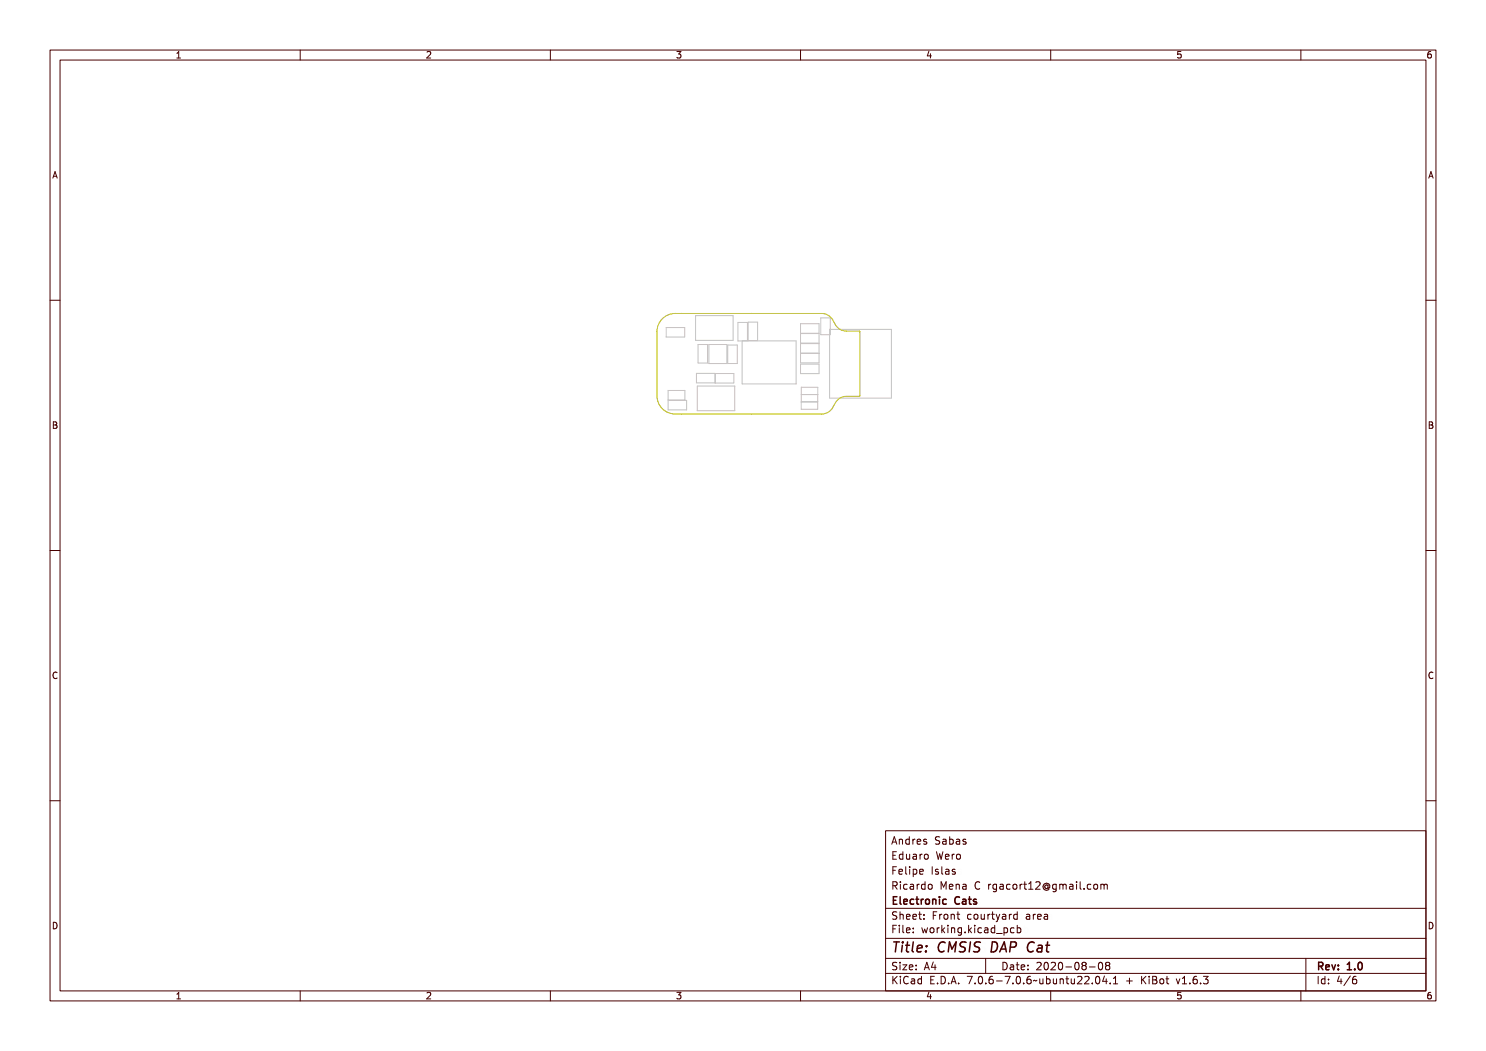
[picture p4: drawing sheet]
<svg xmlns="http://www.w3.org/2000/svg" width="297mm" height="210mm" viewBox="0 0 297 210" stroke-linecap="round" stroke-linejoin="round" font-family="sans-serif">
<g fill="none" stroke="#c2c2c2" stroke-width=".2">
<path d="M133.2 65.4h3.7v2h-3.7zM133.5 78h3.4v1.9h-3.4zM139 63.1h7.5v4.9h-7.5zM139.2 74.6h3.7v1.9h-3.7zM139.4 77.1h7.5v5h-7.5zM139.5 68.8h1.9v3.7h-1.9zM141.7 68.8h3.6v3.8h-3.6zM143 74.6h3.7v1.9h-3.7zM145.5 68.9h1.9v3.7h-1.9zM148.3 68.1v8.6h10.8v-8.6h-11.6v-3.7h1.9v3.7M149.5 64.4h1.9v3.7h-1.9zM160 64.7h3.7v1.9h-3.7z"/>
<path d="M160 66.7h3.7v1.9h-3.7zM160 68.7h3.7v1.9h-3.7zM160 70.6h3.7v1.9h-3.7zM160 72.8h3.7v1.9h-3.7zM160.1 78.8h3.4M160.2 77.4h3.3l-.1 4.4h-3.3zM164 63.5h2v3.4h-2zM165.8 65.8h12.4v13.8h-12.4zM133.5 80h3.7v1.9h-3.7zM163.4 80.3h-3.3"/>
</g>
<path d="M132.4 63.7a3.6 3.6 0 0 1 2.5-1.1h29.3a2.98 2.98 0 0 1 2.8 2.3 2.51 2.51 0 0 0 2.2 1.3l2.7 .1v12.8l-2.7 .1a2.98 2.98 0 0 0-2.8 2.3 2.51 2.51 0 0 1-2.2 1.2h-29.3a3.6 3.6 0 0 1-3.6-3.6v-12.8a3.6 3.6 0 0 1 1.1-2.6z" fill="none" stroke="#c2c200" stroke-width=".2"/>
<g fill="none" stroke="#480000" stroke-width=".2">
<path d="M10 10h277v190h-277zM12 12h273v186h-273zM60 10v2M110 10v2M160 10v2M210 10v2M260 10v2M10 60h2M285 60h2M10 110h2M285 110h2M10 160h2"/>
<path d="M285 160h2M177 166h108v32h-108zM178.1 176.3a.73 .73 0 0 1 .9 .2v.3l-.3 .3 .5 .6h-.2l-.3-.4-.2-.2h-.2v.6h-.2zM178.2 170.3h.9v.2h-.7v.4h.6v.2h-.6v.5h.7v.1h-.9zM178.2 173.3h.9v.2h-.7v.4h.6v.2h-.6v.6h-.2zM178.3 176.5h.2a.26 .26 0 0 1 .3 .2 .26 .26 0 0 1-.2 .3h-.3zM178.5 167.3h.2l.5 1.4h-.2l-.1-.3h-.6l-.1 .3h-.2zM178.6 167.5l.2 .7h-.4zM179.4 167.7h.2v.1a.35 .35 0 0 1 .4-.1 .35 .35 0 0 1 .2 .4v.6h-.2v-.8h-.4v.8h-.2zM179.4 170.8l.3-.2 .3 .2v-.6h.2v1.5h-.2v-.1a.42 .42 0 0 1-.5 .1 .42 .42 0 0 1-.2-.5zM179.5 176.7h.4v.9h.4v.1h-.9v-.1h.3v-.8h-.2zM179.5 173.8l.1-.1a.49 .49 0 0 1 .5 0 .49 .49 0 0 1 .2 .5h-.8a.42 .42 0 0 0 .3 .4 .42 .42 0 0 0 .4-.1 .47 .47 0 0 1-.4 .3 .47 .47 0 0 1-.4-.3z"/>
<path d="M179.6 170.9l.1-.1a.4 .4 0 0 1 .3 .4 .4 .4 0 0 1-.3 .4l-.2-.2zM179.6 173.9l.3-.1 .2 .3h-.6zM179.7 176.2h.2v.3h-.2zM180.6 173.2h.4v1.3l.4 .1v.1l-.5-.1v-1.2h-.3zM180.6 170.7h.2v.8l.2 .1 .2-.2v-.7h.2v1h-.2v-.1a.35 .35 0 0 1-.4 .2 .35 .35 0 0 1-.2-.5zM180.6 167.8l.4-.2 .2 .2v-.6h.2v1.5h-.2v-.1a.42 .42 0 0 1-.5 .1 .42 .42 0 0 1-.2-.5zM180.7 176.8a.39 .39 0 0 1 .4-.2 .39 .39 0 0 1 .3 .3 .4 .4 0 0 0-.5 0 .4 .4 0 0 0 0 .6 .4 .4 0 0 0 .5 0 .45 .45 0 0 1-.5 .3 .45 .45 0 0 1-.3-.6zM180.8 167.9l.1-.1a.4 .4 0 0 1 .3 .4 .4 .4 0 0 1-.3 .4l-.2-.2zM181.8 170.7l.3-.1a.43 .43 0 0 1 .5 .5v.6h-.1v-.1a.38 .38 0 0 1-.5 .2 .38 .38 0 0 1-.2-.5 .38 .38 0 0 1 .4-.2h.3a.35 .35 0 0 0-.3-.4 .35 .35 0 0 0-.4 .2zM181.8 176.7l.3-.1a.43 .43 0 0 1 .5 .5v.6h-.1v-.1a.38 .38 0 0 1-.5 .2 .38 .38 0 0 1-.2-.5 .38 .38 0 0 1 .4-.2h.3a.35 .35 0 0 0-.3-.4 .35 .35 0 0 0-.4 .2zM181.9 173.7h.4v.9h.4v.1h-.9v-.1h.3v-.8h-.2zM182 167.7h.1v.2l.1-.1a.29 .29 0 0 1 .3-.2 .29 .29 0 0 1 .2 .3 .37 .37 0 0 0-.4-.1 .37 .37 0 0 0-.2 .4v.5h-.1z"/>
<path d="M182 171.3l.5-.1a.31 .31 0 0 1-.2 .4 .31 .31 0 0 1-.4-.1zM182 177.3l.5-.1a.31 .31 0 0 1-.2 .4 .31 .31 0 0 1-.4-.1zM182.1 173.2h.2v.3h-.2zM183 173.7h.2v.1a.53 .53 0 0 1 .8 .3 .53 .53 0 0 1-.6 .7l-.2-.2v.6h-.2zM183.1 167.8l.1-.1a.49 .49 0 0 1 .6 0 .49 .49 0 0 1 .1 .5h-.8a.42 .42 0 0 0 .3 .4 .42 .42 0 0 0 .5-.1 .47 .47 0 0 1-.5 .3 .47 .47 0 0 1-.4-.3zM183.2 170.7h.1v.2l.1-.1a.29 .29 0 0 1 .3-.2 .29 .29 0 0 1 .2 .3 .37 .37 0 0 0-.4-.1 .37 .37 0 0 0-.2 .4v.5h-.1zM183.2 176.7h.1v.2l.1-.1a.29 .29 0 0 1 .3-.2 .29 .29 0 0 1 .2 .3 .37 .37 0 0 0-.4-.1 .37 .37 0 0 0-.2 .4v.5h-.1zM183.2 167.9l.4-.1 .1 .3h-.6zM183.2 173.9l.1-.1a.4 .4 0 0 1 .4 .4 .4 .4 0 0 1-.4 .4l-.1-.2zM184.2 176.8l.4-.2 .3 .2v-.6h.1v1.5h-.1v-.1a.42 .42 0 0 1-.6 .1 .42 .42 0 0 1-.2-.5zM184.3 173.8l.1-.1a.49 .49 0 0 1 .6 0 .49 .49 0 0 1 .1 .5h-.8a.42 .42 0 0 0 .3 .4 .42 .42 0 0 0 .5-.1 .47 .47 0 0 1-.5 .3 .47 .47 0 0 1-.4-.3zM184.3 167.7l.5-.1 .2 .1-.1 .1a.25 .25 0 0 0-.3 0 .25 .25 0 0 0-.1 .2 .38 .38 0 0 1 .5 .3 .38 .38 0 0 1-.4 .5l-.4-.1v-.2a.31 .31 0 0 0 .4 .1 .31 .31 0 0 0 .2-.3 .42 .42 0 0 1-.4-.1 .42 .42 0 0 1-.1-.5z"/>
<path d="M184.4 176.9l.1-.1a.4 .4 0 0 1 .4 .4 .4 .4 0 0 1-.4 .4l-.2-.2zM184.4 170.9l.1-.1a.39 .39 0 0 1 .4 .4 .39 .39 0 0 1-.4 .4l-.1-.2zM184.4 173.9l.4-.1 .1 .3h-.6zM185.6 176.9l.1-.1a.39 .39 0 0 1 .4 .4 .39 .39 0 0 1-.4 .4l-.1-.2zM186.4 170.3h.2l.2 1.2 .1-.8h.2l.2 .8 .1-1.2h.2l-.2 1.4h-.2l-.2-.8-.2 .8h-.2zM186.6 173.3h.8v.2h-.3v1.1h.3v.1h-.8v-.1h.3v-1.1h-.3zM186.7 167.4l.5-.1h.2v.2a.31 .31 0 0 0-.4-.1 .31 .31 0 0 0-.1 .5 .5 .5 0 0 1 .6 .6 .5 .5 0 0 1-.8 .2l-.1-.2a.34 .34 0 0 0 .5 .1 .34 .34 0 0 0 .1-.5 .47 .47 0 0 1-.6-.2 .47 .47 0 0 1 .1-.5zM187.7 176.3h.3l.2 .7 .3-.7h.2v1.4h-.1v-1.2l-.3 .7h-.1l-.3-.7v1.2h-.2zM187.8 167.7l.3-.1a.43 .43 0 0 1 .6 .5v.6h-.2v-.1a.38 .38 0 0 1-.5 .2 .38 .38 0 0 1-.2-.5 .38 .38 0 0 1 .4-.2h.3a.35 .35 0 0 0-.3-.4 .35 .35 0 0 0-.4 .2zM187.9 170.8l.1-.1a.49 .49 0 0 1 .6 0 .49 .49 0 0 1 .1 .5h-.8a.42 .42 0 0 0 .3 .4 .42 .42 0 0 0 .5-.1 .47 .47 0 0 1-.5 .3 .47 .47 0 0 1-.4-.3zM187.9 173.7l.5-.1 .2 .1-.1 .1a.25 .25 0 0 0-.3 0 .25 .25 0 0 0-.1 .2 .38 .38 0 0 1 .5 .3 .38 .38 0 0 1-.4 .5l-.4-.1v-.2a.31 .31 0 0 0 .4 .1 .31 .31 0 0 0 .2-.3 .42 .42 0 0 1-.4-.1 .42 .42 0 0 1-.1-.5zM188 168.3l.5-.1a.31 .31 0 0 1-.2 .4 .31 .31 0 0 1-.4-.1z"/>
<path d="M188 170.9l.4-.1 .1 .3h-.6zM189 173.2h.5v1.3l.3 .1v.1l-.4-.1-.1-1.2h-.3zM189 167.2h.2v.6a.53 .53 0 0 1 .8 .3 .53 .53 0 0 1-.6 .7l-.2-.2v.1h-.2zM189.1 176.8l.2-.1a.49 .49 0 0 1 .5 0 .49 .49 0 0 1 .1 .5h-.8a.42 .42 0 0 0 .3 .4 .42 .42 0 0 0 .5-.1 .47 .47 0 0 1-.5 .3 .47 .47 0 0 1-.4-.3zM189.2 170.7h.2v.2v-.1a.29 .29 0 0 1 .3-.2 .29 .29 0 0 1 .3 .3 .37 .37 0 0 0-.4-.1 .37 .37 0 0 0-.2 .4v.5h-.2zM189.2 176.9l.4-.1 .1 .3h-.6zM189.3 167.9v-.1a.4 .4 0 0 1 .4 .4 .4 .4 0 0 1-.4 .4l-.1-.2zM190.2 176.7h.2v.1a.35 .35 0 0 1 .4-.1 .35 .35 0 0 1 .3 .4v.6h-.2l-.1-.8h-.3l-.1 .8h-.2zM190.2 167.7l.3-.1a.43 .43 0 0 1 .6 .5v.6h-.2v-.1a.38 .38 0 0 1-.5 .2 .38 .38 0 0 1-.2-.5 .38 .38 0 0 1 .4-.2h.3a.35 .35 0 0 0-.3-.4 .35 .35 0 0 0-.4 .2zM190.2 173.7l.3-.1a.43 .43 0 0 1 .6 .5v.6h-.2v-.1a.38 .38 0 0 1-.5 .2 .38 .38 0 0 1-.2-.5 .38 .38 0 0 1 .4-.2h.3a.35 .35 0 0 0-.3-.4 .35 .35 0 0 0-.4 .2zM190.4 168.3l.5-.1a.31 .31 0 0 1-.1 .4 .31 .31 0 0 1-.4-.1zM190.4 174.3l.5-.1a.31 .31 0 0 1-.1 .4 .31 .31 0 0 1-.4-.1z"/>
<path d="M190.4 170.9l.1-.1a.39 .39 0 0 1 .4 .4 .39 .39 0 0 1-.4 .4l-.1-.2zM191.4 176.7l.3-.1a.43 .43 0 0 1 .6 .5v.6h-.2v-.1a.38 .38 0 0 1-.5 .2 .38 .38 0 0 1-.2-.5 .38 .38 0 0 1 .4-.2h.3a.35 .35 0 0 0-.3-.4 .35 .35 0 0 0-.4 .2zM191.5 167.7l.5-.1 .2 .1-.1 .1a.25 .25 0 0 0-.3 0 .25 .25 0 0 0-.1 .2 .38 .38 0 0 1 .5 .3 .38 .38 0 0 1-.4 .5l-.4-.1v-.2a.31 .31 0 0 0 .4 .1 .31 .31 0 0 0 .2-.3 .42 .42 0 0 1-.4-.1 .42 .42 0 0 1-.1-.5zM191.5 173.7l.5-.1 .2 .1-.1 .1a.25 .25 0 0 0-.3 0 .25 .25 0 0 0-.1 .2 .38 .38 0 0 1 .5 .3 .38 .38 0 0 1-.4 .5l-.4-.1v-.2a.31 .31 0 0 0 .4 .1 .31 .31 0 0 0 .2-.3 .42 .42 0 0 1-.4-.1 .42 .42 0 0 1-.1-.5zM191.6 177.3l.5-.1a.31 .31 0 0 1-.1 .4 .31 .31 0 0 1-.4-.1zM191.7 170.7l.3 .3v.4l-.3 .3M192.9 168.2l.2 .2-.2 .3M192.9 167.7l.1 .1M193.9 176.5a.4 .4 0 0 1 .4-.3 .4 .4 0 0 1 .4 .3 .56 .56 0 0 0-.8 .4 .56 .56 0 0 0 .6 .7l.2-.1a.43 .43 0 0 1-.5 .3 .43 .43 0 0 1-.4-.4v-.6zM196.4 176.7h.2v.2v-.1a.29 .29 0 0 1 .3-.2 .29 .29 0 0 1 .3 .3 .37 .37 0 0 0-.4-.1 .37 .37 0 0 0-.2 .4v.5h-.2zM197.5 176.8l.3-.2 .3 .2v-.1h.2v1a.53 .53 0 0 1-.8 .4v-.2a.36 .36 0 0 0 .4 .1 .36 .36 0 0 0 .2-.4l-.1 .1a.53 .53 0 0 1-.7-.3 .53 .53 0 0 1 .2-.6zM197.6 176.9l.1-.1a.39 .39 0 0 1 .4 .4 .39 .39 0 0 1-.4 .4l-.1-.2z"/>
<path d="M198.7 176.7l.2-.1a.43 .43 0 0 1 .6 .5v.6h-.2v-.1a.38 .38 0 0 1-.5 .2 .38 .38 0 0 1-.2-.5 .38 .38 0 0 1 .5-.2h.2a.35 .35 0 0 0-.3-.4 .35 .35 0 0 0-.3 .2zM198.8 177.3l.5-.1a.31 .31 0 0 1-.1 .4 .31 .31 0 0 1-.4-.1zM200 176.8a.39 .39 0 0 1 .4-.2 .39 .39 0 0 1 .3 .3 .4 .4 0 0 0-.6 0 .4 .4 0 0 0 0 .6 .4 .4 0 0 0 .6 0 .45 .45 0 0 1-.6 .3 .45 .45 0 0 1-.3-.6zM201.3 176.9v-.1a.39 .39 0 0 1 .4 .4 .39 .39 0 0 1-.4 .4l-.1-.2zM202.4 176.7h.2v.2l.1-.1a.29 .29 0 0 1 .3-.2 .29 .29 0 0 1 .2 .3 .37 .37 0 0 0-.4-.1 .37 .37 0 0 0-.2 .4v.5h-.2zM203.7 176.3h.2v.4h.4v.1h-.4v.7l.4 .1v.1h-.4l-.2-.1v-.8h-.3v-.1h.3zM204.7 176.4l.5-.1v1.3h.3v.1h-.8v-.1h.3v-1.1h-.3zM205.8 176.4a.53 .53 0 0 1 .8 .1 .53 .53 0 0 1-.2 .7l-.4 .4h.7v.1h-.9l.3-.5a.4 .4 0 0 0 .4-.4 .4 .4 0 0 0-.4-.4l-.3 .2zM207.1 176.6l.5-.2 .3 .1 .1 1.1-.1-.1a.37 .37 0 0 1-.5 0 .37 .37 0 0 1 0-.5 .37 .37 0 0 1 .5-.1 .42 .42 0 0 0-.5-.4 .42 .42 0 0 0-.3 .5 .63 .63 0 0 0 .1 .7 .63 .63 0 0 0 .7 .2v.1a.83 .83 0 0 1-1-.4 .83 .83 0 0 1 .2-1zM208.3 176.8l.3-.2 .3 .2v-.1h.2v1a.53 .53 0 0 1-.8 .4v-.2a.36 .36 0 0 0 .5 .1 .36 .36 0 0 0 .1-.4l-.1 .1a.53 .53 0 0 1-.6-.3 .53 .53 0 0 1 .1-.6zM208.5 176.9v-.1a.39 .39 0 0 1 .4 .4 .39 .39 0 0 1-.4 .4l-.1-.2zM209.4 176.7l.5 .1 .4-.1 .1 1h-.2l-.1-.9-.1 .1v.8h-.2l-.1-.9-.1 .9h-.2z"/>
<path d="M210.7 176.7l.3-.1a.43 .43 0 0 1 .5 .5v.6h-.2v-.1a.38 .38 0 0 1-.4 .2 .38 .38 0 0 1-.3-.5 .38 .38 0 0 1 .5-.2h.2a.35 .35 0 0 0-.2-.4 .35 .35 0 0 0-.4 .2zM210.9 177.3l.4-.1a.31 .31 0 0 1-.1 .4 .31 .31 0 0 1-.4-.1zM211.9 176.7h.5v.9h.4v.1h-.9v-.1h.3v-.8h-.3zM212.2 176.2h.2v.3h-.2zM213 176.2h.5v1.3l.4 .1v.1l-.5-.1-.1-1.2h-.3zM214.6 177.5h.2v.2h-.2zM215.6 176.8a.39 .39 0 0 1 .4-.2 .39 .39 0 0 1 .3 .3 .4 .4 0 0 0-.5 0 .4 .4 0 0 0 0 .6 .4 .4 0 0 0 .5 0 .45 .45 0 0 1-.5 .3 .45 .45 0 0 1-.3-.6zM216.9 176.9l.1-.1a.39 .39 0 0 1 .4 .4 .39 .39 0 0 1-.4 .4l-.2-.2zM217.8 176.7l.6 .1 .3-.1 .1 1h-.2l-.1-.9-.1 .1v.8h-.2l-.1-.9-.1 .9h-.2zM220 176.7v1M220 176.8l.5-.1 .2 .2M220.7 176.9l.2-.2 .3 .1 .1 .9"/>
<path d="M220.7 176.9v.8M60 198v2M110 198v2M160 198v2M177 181.5h108M177 187.5h108M177 191.5h108M177 194.5h108M178.1 195.2h.2v.6l.6-.6h.3l-.6 .6 .6 .8h-.2l-.5-.7-.2 .2v.5h-.2zM178.2 185h.9v.2h-.7v.4h.6v.2h-.6v.7h-.2zM178.3 182.4l.5-.1h.2v.2a.31 .31 0 0 0-.5-.1 .31 .31 0 0 0 0 .5 .5 .5 0 0 1 .6 .6 .5 .5 0 0 1-.8 .2l-.1-.2a.34 .34 0 0 0 .4 .1 .34 .34 0 0 0 .1-.5 .47 .47 0 0 1-.5-.2 .47 .47 0 0 1 .1-.5zM178.3 192.5l.5-.1h.2v.2a.31 .31 0 0 0-.5-.1 .31 .31 0 0 0 0 .5 .5 .5 0 0 1 .6 .6 .5 .5 0 0 1-.8 .2l-.1-.2a.34 .34 0 0 0 .4 .1 .34 .34 0 0 0 .1-.5 .47 .47 0 0 1-.5-.2 .47 .47 0 0 1 .1-.5z"/>
<path d="M179.4 182.2h.2v.6a.35 .35 0 0 1 .4-.1 .35 .35 0 0 1 .2 .4v.6h-.2v-.8h-.4v.8h-.2zM179.5 185.4h.4v.9h.4v.2h-.9v-.2h.3v-.8h-.2zM179.5 192.8h.4v.9h.4v.1h-.9v-.1h.3v-.8h-.2zM179.5 195.6h.4v.9h.4v.1h-.9v-.1h.3v-.8h-.2zM179.7 184.9h.2v.3h-.2zM179.7 192.3h.2v.3h-.2zM179.7 195.1h.2v.3h-.2zM180.6 184.9h.4v1.3l.4 .1v.2l-.5-.2v-1.2h-.3zM180.6 192.8h.8l-.6 .9h.6v.1h-.8l.6-.9h-.6zM180.7 182.8l.1-.1a.49 .49 0 0 1 .5 0 .49 .49 0 0 1 .2 .5h-.8a.42 .42 0 0 0 .3 .4 .42 .42 0 0 0 .4-.1 .47 .47 0 0 1-.4 .3 .47 .47 0 0 1-.4-.3zM180.7 195.4a.4 .4 0 0 1 .4-.3 .4 .4 0 0 1 .4 .3 .56 .56 0 0 0-.8 .4 .56 .56 0 0 0 .5 .7l.3-.1a.43 .43 0 0 1-.5 .3 .43 .43 0 0 1-.4-.4v-.6zM180.8 182.9l.4-.1 .1 .3h-.6z"/>
<path d="M181.8 195.6l.3-.1a.43 .43 0 0 1 .5 .5v.6h-.1v-.1a.38 .38 0 0 1-.5 .2 .38 .38 0 0 1-.2-.5 .38 .38 0 0 1 .4-.2h.3a.35 .35 0 0 0-.3-.4 .35 .35 0 0 0-.4 .2zM181.9 182.8l.1-.1a.49 .49 0 0 1 .5 0 .49 .49 0 0 1 .2 .5h-.8a.42 .42 0 0 0 .3 .4 .42 .42 0 0 0 .5-.1 .47 .47 0 0 1-.5 .3 .47 .47 0 0 1-.4-.3zM181.9 185.5l.1-.1a.49 .49 0 0 1 .5 0 .49 .49 0 0 1 .2 .5h-.8a.42 .42 0 0 0 .3 .4 .42 .42 0 0 0 .5-.1 .47 .47 0 0 1-.5 .3 .47 .47 0 0 1-.4-.3zM181.9 192.9l.1-.1a.49 .49 0 0 1 .5 0 .49 .49 0 0 1 .2 .5h-.8a.42 .42 0 0 0 .3 .4 .42 .42 0 0 0 .5-.1 .47 .47 0 0 1-.5 .3 .47 .47 0 0 1-.4-.3zM182 196.2l.5-.1a.31 .31 0 0 1-.2 .4 .31 .31 0 0 1-.4-.1zM182 182.9l.4-.1 .1 .3h-.6zM182 185.6l.4-.1 .1 .3h-.6zM182 193l.4-.1 .1 .3h-.6zM183 195.7l.4-.2 .2 .2v-.6h.2v1.5h-.2v-.1a.42 .42 0 0 1-.5 .1 .42 .42 0 0 1-.2-.5zM183.2 195.8l.1-.1a.4 .4 0 0 1 .3 .4 .4 .4 0 0 1-.3 .4l-.2-.2zM183.2 182.3h.2v.4h.4v.1h-.4v.7l.4 .1v.1h-.4l-.1-.1-.1-.8h-.3v-.1h.3zM183.3 185.4h.2v.3h-.2z"/>
<path d="M183.3 186.2h.2v.3h-.2zM183.3 192.8h.2v.3h-.2zM183.3 193.6h.2v.2h-.2zM184.5 182.7h.2v.3h-.2zM184.5 183.5h.2v.2h-.2zM185.2 185.4h.2l.2 .8 .1-.5h.2l.2 .5 .1-.8h.2l-.2 1.1h-.2l-.2-.7-.2 .7h-.1zM185.4 195.2h.9v.2h-.7v.4h.6v.2h-.6v.5h.7v.1h-.9zM185.7 192.4h.2l.5 1.4h-.2l-.1-.3h-.5l-.1 .3h-.2zM185.8 192.6l.2 .7h-.4zM186.6 182.3h.9v.2h-.7v.4h.6v.2h-.6v.6h-.2zM186.8 185.6l.1-.1a.39 .39 0 0 1 .4 .4 .39 .39 0 0 1-.4 .4l-.1-.2zM186.9 196.4h.2v.2h-.2z"/>
<path d="M187.1 192.4h.2v.9h.2v.2h-.2v.3h-.2v-.3h-.6zM187.1 192.6v.7h-.4zM187.8 195.2a.76 .76 0 0 1 .9 .7 .76 .76 0 0 1-.9 .7zM188 195.4a.57 .57 0 0 1 .5 .5 .57 .57 0 0 1-.5 .6zM188 182.7h.2v.2v-.1a.29 .29 0 0 1 .3-.2 .29 .29 0 0 1 .3 .3 .37 .37 0 0 0-.5-.1 .37 .37 0 0 0-.1 .4v.5h-.2zM188 185.4h.2v.2v-.1a.29 .29 0 0 1 .3-.2 .29 .29 0 0 1 .3 .3 .37 .37 0 0 0-.5-.1 .37 .37 0 0 0-.1 .4v.6h-.2zM189.1 184.9h.1v.9l.5-.4h.2l-.4 .4 .5 .7h-.2l-.4-.6-.2 .1v.5h-.1zM189.2 182.9l.1-.1a.39 .39 0 0 1 .4 .4 .39 .39 0 0 1-.4 .4l-.1-.2zM189.3 196.4h.3v.2h-.3zM190.2 182.7h.2v.1a.35 .35 0 0 1 .4-.1 .35 .35 0 0 1 .3 .4v.6h-.2l-.1-.8h-.3l-.1 .8h-.2zM190.3 185.4h.4v.9h.4v.2h-.9v-.2h.4v-.8h-.3zM190.5 195.2h.3l.4 1.4h-.2l-.1-.3h-.5l-.1 .3h-.2z"/>
<path d="M190.6 184.9h.1v.3h-.1zM190.6 195.4l.2 .7h-.4zM191.4 185.4h.2v.1a.35 .35 0 0 1 .4-.1 .35 .35 0 0 1 .3 .4v.7h-.2l-.1-.9h-.3l-.1 .9h-.2zM191.7 182.3h.1v.4h.4v.1h-.4v.7l.4 .1v.1h-.4l-.1-.1v-.8h-.3v-.1h.3zM191.7 196.4h.3v.2h-.3zM192.7 185.5l.3-.2 .3 .2v-.1h.2v1a.53 .53 0 0 1-.8 .4v-.2a.36 .36 0 0 0 .4 .1 .36 .36 0 0 0 .2-.4l-.1 .1a.53 .53 0 0 1-.7-.3 .53 .53 0 0 1 .2-.6zM192.8 185.6l.1-.1a.39 .39 0 0 1 .4 .4 .39 .39 0 0 1-.4 .4l-.1-.2zM193.8 195.2h.9l-.5 1.4h-.2l.5-1.2h-.7zM194 182.8a.39 .39 0 0 1 .4-.2 .39 .39 0 0 1 .3 .3 .4 .4 0 0 0-.6 0 .4 .4 0 0 0 0 .6 .4 .4 0 0 0 .6 0 .45 .45 0 0 1-.6 .3 .45 .45 0 0 1-.3-.6zM194.1 186.2h.3v.3h-.3zM195.1 184.9h.2v.9l.4-.4h.3l-.5 .4 .5 .7h-.2l-.4-.6-.1 .1v.5h-.2zM195.2 182.9l.1-.1a.39 .39 0 0 1 .4 .4 .39 .39 0 0 1-.4 .4l-.1-.2z"/>
<path d="M195.3 196.4h.3v.2h-.3zM196.2 182.7h.2v.8l.2 .1 .3-.2v-.7h.2v1h-.2v-.1a.35 .35 0 0 1-.4 .2 .35 .35 0 0 1-.3-.5zM196.3 185.4h.5v.9h.3v.2h-.9v-.2h.4v-.8h-.3zM196.3 195.4a.57 .57 0 0 1 .7 0 .57 .57 0 0 1 .1 .8 .5 .5 0 0 1-.6 .5 .5 .5 0 0 1-.3-.8zM196.5 195.4a.61 .61 0 0 1 .4 1l-.1 .1a.61 .61 0 0 1-.4-1zM196.6 184.9h.2v.3h-.2zM197 191.5v3M197.6 185.5a.39 .39 0 0 1 .4-.2 .39 .39 0 0 1 .3 .3 .4 .4 0 0 0-.6 0 .4 .4 0 0 0 0 .6 .4 .4 0 0 0 .6 0 .45 .45 0 0 1-.6 .3 .45 .45 0 0 1-.3-.6zM197.6 182.7h.2v.2v-.1a.29 .29 0 0 1 .4-.2 .29 .29 0 0 1 .2 .3 .37 .37 0 0 0-.4-.1 .37 .37 0 0 0-.2 .4v.5h-.2zM197.7 196.4h.3v.2h-.3zM198.7 185.4l.2-.1a.43 .43 0 0 1 .6 .5v.7h-.2v-.2a.38 .38 0 0 1-.5 .2 .38 .38 0 0 1-.2-.5 .38 .38 0 0 1 .5-.2h.2a.35 .35 0 0 0-.3-.4 .35 .35 0 0 0-.3 .2zM198.7 195.4a.38 .38 0 0 1 .4-.3 .38 .38 0 0 1 .3 .3 .43 .43 0 0 0-.5 0 .43 .43 0 0 0-.1 .5 .46 .46 0 0 1 .7 .1 .46 .46 0 0 1-.2 .6 .46 .46 0 0 1-.7-.2z"/>
<path d="M198.8 186l.5-.1a.31 .31 0 0 1-.1 .4 .31 .31 0 0 1-.4-.1zM198.9 182.3h.2v.4h.4v.1h-.4v.7l.4 .1v.1h-.4l-.2-.1v-.8h-.3v-.1h.3zM199.8 182.7h.1l.4 .8 .3-.8h.2l-.3 .7a.68 .68 0 0 1-.7 .8l.4-.5zM199.9 185.5l.3-.2 .3 .2v-.6h.2v1.6h-.2v-.2a.42 .42 0 0 1-.5 .1 .42 .42 0 0 1-.2-.5zM200 196h.5v.2h-.5zM200 185.6l.1-.1a.39 .39 0 0 1 .4 .4 .39 .39 0 0 1-.4 .4l-.1-.2zM200.1 192.4a.76 .76 0 0 1 1 .7 .76 .76 0 0 1-1 .7zM200.3 192.6a.57 .57 0 0 1 .6 .5 .57 .57 0 0 1-.6 .6zM200.9 186.8l1.2 .1zM201 195.2h.9l-.5 1.4h-.2l.5-1.2h-.7zM201.1 182.7l.2-.1a.43 .43 0 0 1 .6 .5v.6h-.2v-.1a.38 .38 0 0 1-.5 .2 .38 .38 0 0 1-.2-.5 .38 .38 0 0 1 .5-.2h.2a.35 .35 0 0 0-.2-.4 .35 .35 0 0 0-.4 .2zM201.2 183.3l.5-.1a.31 .31 0 0 1-.1 .4 .31 .31 0 0 1-.4-.1z"/>
<path d="M201.4 192.8l.3-.1a.43 .43 0 0 1 .5 .5v.6h-.1v-.1a.38 .38 0 0 1-.5 .2 .38 .38 0 0 1-.2-.5 .38 .38 0 0 1 .4-.2h.3a.35 .35 0 0 0-.3-.4 .35 .35 0 0 0-.4 .2zM201.6 193.4l.5-.1a.31 .31 0 0 1-.2 .4 .31 .31 0 0 1-.4-.1zM202.2 185.4h.2v.1a.53 .53 0 0 1 .8 .3 .53 .53 0 0 1-.6 .7l-.2-.2v.6h-.2zM202.4 182.7h.2v.2l.1-.1a.29 .29 0 0 1 .3-.2 .29 .29 0 0 1 .2 .3 .37 .37 0 0 0-.4-.1 .37 .37 0 0 0-.2 .4v.5h-.2zM202.5 185.6l.1-.1a.4 .4 0 0 1 .4 .4 .4 .4 0 0 1-.4 .4l-.2-.2zM202.5 196.4h.3v.2h-.3zM202.8 192.4h.2v.4h.4v.1h-.4v.7l.4 .1v.1h-.4l-.2-.1v-.8h-.3v-.1h.3zM203.5 182.8l.3-.2 .3 .2v-.6h.2v1.5h-.2v-.1a.42 .42 0 0 1-.5 .1 .42 .42 0 0 1-.2-.5zM203.5 195.4a.57 .57 0 0 1 .8 0 .57 .57 0 0 1 0 .8 .5 .5 0 0 1-.6 .5 .5 .5 0 0 1-.3-.8zM203.6 185.5a.39 .39 0 0 1 .4-.2 .39 .39 0 0 1 .3 .3 .4 .4 0 0 0-.5 0 .4 .4 0 0 0 0 .6 .4 .4 0 0 0 .5 0 .45 .45 0 0 1-.6 .3 .45 .45 0 0 1-.2-.6zM203.6 182.9l.1-.1a.4 .4 0 0 1 .4 .4 .4 .4 0 0 1-.4 .4l-.1-.2zM203.7 195.4a.61 .61 0 0 1 .4 1l-.1 .1a.61 .61 0 0 1-.3-1z"/>
<path d="M203.9 192.9l.1-.1a.49 .49 0 0 1 .5 0 .49 .49 0 0 1 .2 .5h-.8a.42 .42 0 0 0 .3 .4 .42 .42 0 0 0 .5-.1 .47 .47 0 0 1-.5 .3 .47 .47 0 0 1-.4-.3zM204 193l.4-.1 .1 .3h-.6zM204.7 184.9h.1v.6a.53 .53 0 0 1 .8 .3 .53 .53 0 0 1-.6 .7l-.2-.2v.2h-.1zM204.9 185.6l.1-.1a.39 .39 0 0 1 .4 .4 .39 .39 0 0 1-.4 .4l-.1-.2zM204.9 196.4h.3v.2h-.3zM205.3 192.8h.2v.3h-.2zM205.3 193.6h.2v.2h-.2zM205.9 182.7l.3-.1a.43 .43 0 0 1 .5 .5v.6h-.2v-.1a.38 .38 0 0 1-.5 .2 .38 .38 0 0 1-.2-.5 .38 .38 0 0 1 .5-.2h.2a.35 .35 0 0 0-.2-.4 .35 .35 0 0 0-.4 .2zM205.9 195.4a.38 .38 0 0 1 .4-.3 .38 .38 0 0 1 .3 .3 .43 .43 0 0 0-.5 0 .43 .43 0 0 0-.1 .5 .46 .46 0 0 1 .7 .1 .46 .46 0 0 1-.2 .6 .46 .46 0 0 1-.6-.2zM206.1 183.3l.4-.1a.31 .31 0 0 1-.1 .4 .31 .31 0 0 1-.4-.1zM207 196l1-.1a.49 .49 0 0 1-.8 .1l-.2 .2zM207.2 182.7h.2v.2l.1-.1a.29 .29 0 0 1 .3-.2 .29 .29 0 0 1 .2 .3 .37 .37 0 0 0-.4-.1 .37 .37 0 0 0-.2 .4v.5h-.2z"/>
<path d="M207.4 192.5a.53 .53 0 0 1 .8 .1 .53 .53 0 0 1-.3 .7l-.3 .4h.7v.1h-.9l.3-.5a.4 .4 0 0 0 .3-.4 .4 .4 0 0 0-.3-.4l-.3 .2zM208.3 195.6h.1l.1 .8 .2 .1 .2-.2v-.7h.2v1h-.2v-.1a.35 .35 0 0 1-.4 .2 .35 .35 0 0 1-.2-.5zM208.3 182.8l.2-.1a.49 .49 0 0 1 .5 0 .49 .49 0 0 1 .2 .5h-.8a.42 .42 0 0 0 .3 .4 .42 .42 0 0 0 .4-.1 .47 .47 0 0 1-.4 .3 .47 .47 0 0 1-.4-.3zM208.5 182.9l.3-.1 .2 .3h-.6zM208.7 192.6a.57 .57 0 0 1 .7 0 .57 .57 0 0 1 .1 .8 .5 .5 0 0 1-.6 .5 .5 .5 0 0 1-.3-.8zM208.9 192.6a.61 .61 0 0 1 .3 1l-.1 .1a.61 .61 0 0 1-.3-1zM209.5 195.1h.2v.6a.53 .53 0 0 1 .7 .3 .53 .53 0 0 1-.6 .7l-.1-.2v.1h-.2zM209.5 182.7l.3-.1a.43 .43 0 0 1 .5 .5v.6h-.2v-.1a.38 .38 0 0 1-.5 .2 .38 .38 0 0 1-.2-.5 .38 .38 0 0 1 .5-.2h.2a.35 .35 0 0 0-.2-.4 .35 .35 0 0 0-.4 .2zM209.7 183.3l.4-.1a.31 .31 0 0 1-.1 .4 .31 .31 0 0 1-.4-.1zM209.7 195.8l.1-.1a.4 .4 0 0 1 .4 .4 .4 .4 0 0 1-.4 .4l-.1-.2zM209.8 192.5a.53 .53 0 0 1 .8 .1 .53 .53 0 0 1-.3 .7l-.3 .4h.7v.1h-.9l.3-.5a.4 .4 0 0 0 .3-.4 .4 .4 0 0 0-.3-.4l-.3 .2zM210 198v2"/>
<path d="M210.7 195.6h.2v.8l.2 .1 .2-.2v-.7h.2v1h-.2v-.1a.35 .35 0 0 1-.4 .2 .35 .35 0 0 1-.2-.5zM211.1 192.6a.57 .57 0 0 1 .7 0 .57 .57 0 0 1 .1 .8 .5 .5 0 0 1-.6 .5 .5 .5 0 0 1-.3-.8zM211.3 192.6a.61 .61 0 0 1 .3 1l-.1 .1a.61 .61 0 0 1-.3-1zM211.9 195.6h.2v.1a.35 .35 0 0 1 .4-.1 .35 .35 0 0 1 .2 .4v.6h-.2v-.8h-.4v.8h-.2zM212.4 193.2h.5v.2h-.5zM213.3 195.2h.2v.4h.4v.1h-.4v.7l.4 .1v.1h-.4l-.2-.1v-.8h-.3v-.1h.3zM213.5 192.6a.57 .57 0 0 1 .7 0 .57 .57 0 0 1 .1 .8 .5 .5 0 0 1-.6 .5 .5 .5 0 0 1-.3-.8zM213.7 192.6a.61 .61 0 0 1 .3 1v.1a.61 .61 0 0 1-.4-1zM214.3 195.6h.2v.8l.2 .1 .2-.2v-.7h.2v1h-.2v-.1a.35 .35 0 0 1-.4 .2 .35 .35 0 0 1-.2-.5zM214.7 192.5a.41 .41 0 0 1 .7-.1 .41 .41 0 0 1-.2 .7 .42 .42 0 0 1 .2 .6 .42 .42 0 0 1-.7 0 .42 .42 0 0 1 .2-.6l-.3-.2zM215.5 195.3a.53 .53 0 0 1 .8 .1 .53 .53 0 0 1-.3 .7l-.3 .4h.6v.1h-.9l.4-.5a.4 .4 0 0 0 .3-.4 .4 .4 0 0 0-.3-.4l-.3 .2zM216 193.2h.5v.2h-.5z"/>
<path d="M216.7 195.3a.53 .53 0 0 1 .8 .1 .53 .53 0 0 1-.3 .7l-.3 .4h.6v.1h-.9l.4-.5a.4 .4 0 0 0 .3-.4 .4 .4 0 0 0-.3-.4l-.3 .2zM217.1 192.6a.57 .57 0 0 1 .7 0 .57 .57 0 0 1 .1 .8 .5 .5 0 0 1-.6 .5 .5 .5 0 0 1-.3-.8zM217.3 192.6a.61 .61 0 0 1 .3 1v.1a.61 .61 0 0 1-.4-1zM218.2 196.4h.2v.2h-.2zM218.3 192.5a.41 .41 0 0 1 .7-.1 .41 .41 0 0 1-.2 .7 .42 .42 0 0 1 .2 .6 .42 .42 0 0 1-.7 0 .42 .42 0 0 1 .2-.6l-.3-.2zM219.2 195.4a.57 .57 0 0 1 .7 0 .57 .57 0 0 1 .1 .8 .5 .5 0 0 1-.7 .5 .5 .5 0 0 1-.3-.8zM219.4 195.4a.61 .61 0 0 1 .3 1l-.1 .1a.61 .61 0 0 1-.3-1zM219.7 192.4l.2-.1a.8 .8 0 0 1 .5 .7 .8 .8 0 0 1-.5 .8l-.2-.1M220.8 195.2h.2v.9h.2v.2h-.2v.3h-.2v-.3h-.6zM220.8 195.4v.7h-.4zM221.2 192.9l-.2-.3 .2-.3h.3l.3 .3-.3 .3M221.2 192.9l-.2 .3v.3l.2 .3h.3l.3-.3-.1-.4-.2-.2"/>
<path d="M221.2 192.9h.3M221.8 196.4h.2v.2h-.2zM222.8 195.3l.5-.1v1.3h.3v.1h-.8v-.1h.3v-1.1h-.3zM225.4 195.5h.2v.4h.4v.2h-.4v.4h-.2v-.4h-.4v-.2h.4zM227.5 195.2h.2v.6l.6-.6h.2l-.6 .6 .6 .8h-.2l-.5-.7-.1 .2v.5h-.2zM228.8 195.6h.4v.9h.4v.1h-.9v-.1h.4v-.8h-.3zM229.1 195.1h.1v.3h-.1zM229.9 195.2h.4a.35 .35 0 0 1 .5 .2 .35 .35 0 0 1-.3 .5 .41 .41 0 0 1 .3 .5 .41 .41 0 0 1-.5 .2h-.4zM230.1 196h.2a.27 .27 0 0 1 .3 .2 .27 .27 0 0 1-.3 .3h-.2zM230.1 195.4h.2a.23 .23 0 0 1 .3 .2 .23 .23 0 0 1-.3 .2h-.2zM231.3 195.8l.1-.1a.39 .39 0 0 1 .4 .4 .39 .39 0 0 1-.4 .4l-.1-.2zM232.6 195.2h.1v.4h.4v.1h-.4l.1 .7 .3 .1v.1h-.3l-.2-.1v-.8h-.3v-.1h.3z"/>
<path d="M234.6 195.6h.2l.3 .9 .4-.9h.2l-.4 1h-.3zM236 195.3l.5-.1v1.3h.3v.1h-.8v-.1h.3v-1.1h-.3zM237.4 196.4h.3v.2h-.3zM238.4 195.4a.38 .38 0 0 1 .4-.3 .38 .38 0 0 1 .3 .3 .43 .43 0 0 0-.5 0 .43 .43 0 0 0-.1 .5 .46 .46 0 0 1 .7 .1 .46 .46 0 0 1-.2 .6 .46 .46 0 0 1-.7-.2zM239.8 196.4h.3v.2h-.3zM240.7 195.2a.46 .46 0 0 1 .6 0 .46 .46 0 0 1 .1 .6l-.1 .1a.47 .47 0 0 1 .2 .7 .47 .47 0 0 1-.7 0l-.1-.2a.35 .35 0 0 0 .5 .1 .35 .35 0 0 0 0-.5l-.3-.1v-.1a.29 .29 0 0 0 .4-.1 .29 .29 0 0 0-.1-.4 .29 .29 0 0 0-.4 .1h-.1zM260 198v2M261 191.5v6.5M263.2 195.2h.8v.2h-.3v1.1h.3v.1h-.8v-.1h.3v-1.1h-.3zM264.4 195.7l.3-.2 .3 .2v-.6h.2v1.5h-.2v-.1a.42 .42 0 0 1-.5 .1 .42 .42 0 0 1-.2-.5zM264.6 195.8l.1-.1a.4 .4 0 0 1 .3 .4 .4 .4 0 0 1-.3 .4l-.2-.2zM265.9 195.6h.2v.3h-.2z"/>
<path d="M265.9 196.4h.2v.2h-.2zM268.5 195.2h.2v.9h.2v.2h-.2v.3h-.2v-.3h-.6zM268.5 195.4v.7h-.4zM269.9 195.2h.2l-.8 1.6h-.2zM270.5 195.4a.38 .38 0 0 1 .4-.3 .38 .38 0 0 1 .3 .3 .43 .43 0 0 0-.5 0 .43 .43 0 0 0-.2 .5 .46 .46 0 0 1 .7 .1 .46 .46 0 0 1-.2 .6 .46 .46 0 0 1-.6-.2z"/>
<circle cx="184.6" cy="171.2" r=".53"/>
<circle cx="185.8" cy="177.2" r=".53"/>
<circle cx="190.6" cy="171.2" r=".53"/>
<circle cx="201.4" cy="177.2" r=".53"/>
<circle cx="207.6" cy="177.2" r=".26"/>
<circle cx="217.1" cy="177.2" r=".53"/>
<circle cx="187" cy="185.9" r=".53"/>
<circle cx="189.4" cy="183.2" r=".53"/>
<circle cx="195.4" cy="183.2" r=".53"/>
<circle cx="196.7" cy="195.9" r=".13"/>
<circle cx="199.1" cy="196.2" r=".32"/>
<circle cx="203.9" cy="195.9" r=".13"/>
<circle cx="206.3" cy="196.2" r=".32"/>
<circle cx="209" cy="193.1" r=".13"/>
<circle cx="211.4" cy="193.1" r=".13"/>
<circle cx="213.8" cy="193.1" r=".13"/>
<circle cx="215" cy="193.4" r=".29"/>
<circle cx="215" cy="192.8" r=".25"/>
<circle cx="217.4" cy="193.1" r=".13"/>
<circle cx="218.7" cy="193.4" r=".29"/>
<circle cx="218.7" cy="192.8" r=".25"/>
<circle cx="219.5" cy="195.9" r=".13"/>
<circle cx="231.5" cy="196.1" r=".53"/>
<circle cx="238.8" cy="196.2" r=".32"/>
<circle cx="270.9" cy="196.2" r=".32"/>
</g>
<g fill="none" stroke="#480000" stroke-width=".3">
<path d="M178.2 179.3h.9v.2h-.7v.4h.6v.2h-.6v.5h.7v.1h-.9zM179.4 179.2h.4v1.3l.4 .1v.1l-.5-.1-.1-1.2h-.2zM180.7 179.8l.1-.1a.49 .49 0 0 1 .5 0 .49 .49 0 0 1 .2 .5h-.8a.42 .42 0 0 0 .3 .4 .42 .42 0 0 0 .4-.1 .47 .47 0 0 1-.4 .3 .47 .47 0 0 1-.4-.3zM180.8 179.9l.4-.1 .1 .3h-.6zM181.9 179.8a.39 .39 0 0 1 .4-.2 .39 .39 0 0 1 .3 .3 .4 .4 0 0 0-.5 0 .4 .4 0 0 0 0 .6 .4 .4 0 0 0 .5 0 .45 .45 0 0 1-.5 .3 .45 .45 0 0 1-.3-.6zM183.2 179.3h.2v.4h.4v.1h-.4v.7l.4 .1v.1h-.4l-.1-.1-.1-.8h-.3v-.1h.3zM184.4 179.7h.1v.2l.1-.1a.29 .29 0 0 1 .3-.2 .29 .29 0 0 1 .2 .3 .37 .37 0 0 0-.4-.1 .37 .37 0 0 0-.2 .4v.5h-.1zM185.6 179.9l.1-.1a.39 .39 0 0 1 .4 .4 .39 .39 0 0 1-.4 .4l-.1-.2zM186.6 179.7h.2v.1a.35 .35 0 0 1 .4-.1 .35 .35 0 0 1 .2 .4v.6h-.1l-.1-.8h-.3l-.1 .8h-.2zM187.9 179.7h.4v.9h.4v.1h-.9v-.1h.4v-.8h-.3zM188.2 179.2h.1v.3h-.1zM189.2 179.8a.39 .39 0 0 1 .3-.2 .39 .39 0 0 1 .4 .3 .4 .4 0 0 0-.6 0 .4 .4 0 0 0 0 .6 .4 .4 0 0 0 .6 0 .45 .45 0 0 1-.6 .3 .45 .45 0 0 1-.3-.6z"/>
<path d="M191.5 179.5a.4 .4 0 0 1 .4-.3 .4 .4 0 0 1 .4 .3 .56 .56 0 0 0-.8 .4 .56 .56 0 0 0 .5 .7l.3-.1a.43 .43 0 0 1-.5 .3 .43 .43 0 0 1-.4-.4v-.6zM192.6 179.7l.3-.1a.43 .43 0 0 1 .6 .5v.6h-.2v-.1a.38 .38 0 0 1-.5 .2 .38 .38 0 0 1-.2-.5 .38 .38 0 0 1 .4-.2h.3a.35 .35 0 0 0-.3-.4 .35 .35 0 0 0-.4 .2zM194.1 179.3h.1v.4h.4v.1h-.4l.1 .7 .3 .1v.1h-.3l-.2-.1v-.8h-.3v-.1h.3zM195.2 179.7l.4-.1 .2 .1-.1 .1a.25 .25 0 0 0-.3 0 .25 .25 0 0 0-.1 .2 .38 .38 0 0 1 .5 .3 .38 .38 0 0 1-.4 .5l-.3-.1v-.2a.31 .31 0 0 0 .3 .1 .31 .31 0 0 0 .2-.3 .42 .42 0 0 1-.4-.1 .42 .42 0 0 1 0-.5zM178.1 188.4h1.4v.2h-.6v1.7h-.2v-1.7h-.6zM179.9 188.8h.7v1.3h.4v.2h-1.2v-.2h.5v-1.1h-.4zM180.3 188.3h.3v.3h-.3zM181.8 188.4h.2v.4h.6v.2h-.6v1l.6 .1v.2a.55 .55 0 0 1-.8-.5v-.8h-.4v-.2h.4zM183 188.3h.6l.1 1.6 .1 .2h.4v.2a.54 .54 0 0 1-.8-.5v-1.4h-.4zM184.8 189a.65 .65 0 0 1 .8-.1 .65 .65 0 0 1 .3 .7h-1.1a.56 .56 0 0 0 .4 .5 .56 .56 0 0 0 .6-.1v.2a.81 .81 0 0 1-1.1-.1 .81 .81 0 0 1 .1-1.1zM185 189.1l.4-.1 .2 .4h-.8zM186.7 188.9h.3v.4h-.3z"/>
<path d="M186.7 189.9h.3v.4h-.3zM189.6 188.6l.7-.3 .3 .1v.3a.58 .58 0 0 0-.7-.1 .58 .58 0 0 0-.2 .7 .58 .58 0 0 0 .2 .7 .58 .58 0 0 0 .7 0v.2a.88 .88 0 0 1-1-.1 .88 .88 0 0 1-.2-1.1zM190.9 188.4h.4l.3 .9 .4-.9h.3v1.9h-.2v-1.7l-.4 1h-.2l-.3-1v1.7h-.3zM192.8 188.5l.7-.2 .3 .1v.3a.42 .42 0 0 0-.6-.2 .42 .42 0 0 0-.2 .6 .66 .66 0 0 1 .9 .8 .66 .66 0 0 1-1.1 .4l-.2-.1v-.3a.49 .49 0 0 0 .7 .3 .49 .49 0 0 0 .2-.6 .78 .78 0 0 1-.8-1zM192.8 180.3l.5-.1a.31 .31 0 0 1-.1 .4 .31 .31 0 0 1-.4-.1zM194.3 188.4h1.1v.2h-.4v1.5h.4v.2h-1.1v-.2h.4v-1.5h-.4zM196 188.5l.7-.2 .3 .1v.3a.42 .42 0 0 0-.6-.2 .42 .42 0 0 0-.1 .6 .66 .66 0 0 1 .8 .8 .66 .66 0 0 1-1.1 .4l-.1-.1v-.3a.49 .49 0 0 0 .6 .3 .49 .49 0 0 0 .3-.6 .78 .78 0 0 1-.9-1zM199 188.4a1.01 1.01 0 0 1 1.3 .9 1.01 1.01 0 0 1-1.3 1zM199.3 188.6a.67 .67 0 0 1 .7 .2 .67 .67 0 0 1 0 .8l-.2 .4-.5 .1zM201.1 188.4h.3l.6 1.9h-.3l-.1-.5h-.7l-.1 .5h-.3zM201.3 188.6l.2 1h-.5zM202.3 188.4h.6a.63 .63 0 0 1 .6 .7 .63 .63 0 0 1-.9 .4v.8h-.3z"/>
<path d="M202.6 188.6h.3a.37 .37 0 0 1 .4 .3 .37 .37 0 0 1-.4 .4h-.3zM205.7 188.6l.7-.3 .3 .1v.3a.58 .58 0 0 0-.8-.1 .58 .58 0 0 0-.2 .7 .58 .58 0 0 0 .2 .7 .58 .58 0 0 0 .8 0v.2a.88 .88 0 0 1-1.1-.1 .88 .88 0 0 1-.1-1.1zM207.2 188.9a.67 .67 0 0 1 .7-.1 .67 .67 0 0 1 .4 .7v.8h-.3v-.2a.51 .51 0 0 1-.6 .2 .51 .51 0 0 1-.3-.6 .51 .51 0 0 1 .6-.3h.3a.47 .47 0 0 0-.3-.4 .47 .47 0 0 0-.5 .1zM207.4 189.6h.6a.42 .42 0 0 1-.2 .5 .42 .42 0 0 1-.5-.1zM209 188.4h.3v.4h.5v.2h-.5v1l.5 .1v.2a.55 .55 0 0 1-.8-.5v-.8h-.3v-.2h.3zM263.1 192.4a.73 .73 0 0 1 .9 .2v.3l-.3 .3 .5 .6h-.2l-.3-.4-.2-.2h-.2v.6h-.2zM263.3 192.6h.2a.26 .26 0 0 1 .3 .2 .26 .26 0 0 1-.2 .3h-.3zM264.5 192.9l.1-.1a.49 .49 0 0 1 .5 0 .49 .49 0 0 1 .2 .5h-.8a.42 .42 0 0 0 .3 .4 .42 .42 0 0 0 .4-.1 .47 .47 0 0 1-.4 .3 .47 .47 0 0 1-.4-.3zM264.6 193l.3-.1 .2 .3h-.6zM265.5 192.8h.2l.3 .9 .3-.9h.2l-.4 1h-.2zM267.1 192.8h.2v.3h-.2zM267.1 193.6h.2v.2h-.2z"/>
<path d="M269.3 192.5l.5-.1v1.3h.3v.1h-.8v-.1h.3v-1.1h-.3zM270.7 193.6h.2v.2h-.2zM271.7 192.6a.57 .57 0 0 1 .7 0 .57 .57 0 0 1 .1 .8 .5 .5 0 0 1-.6 .5 .5 .5 0 0 1-.3-.8zM271.9 192.6a.61 .61 0 0 1 .3 1l-.1 .1a.61 .61 0 0 1-.3-1z"/>
<circle cx="185.8" cy="180.2" r=".53"/>
<circle cx="272" cy="193.1" r=".13"/>
</g>
<text font-size="2.7" fill="#480000" x="178" y="190.3">Title: CMSIS DAP Cat</text>
<g font-size="2" fill="#480000">
<text x="178" y="168.7">Andres Sabas</text>
<text x="178" y="171.7">Eduaro Wero</text>
<text x="178" y="174.7">Felipe Islas</text>
<text x="178" y="177.7">Ricardo Mena C rgacort12@gmail.com</text>
<text x="178" y="180.7">Electronic Cats</text>
<text x="178" y="183.7">Sheet: Front courtyard area</text>
<text x="178" y="186.5">File: working.kicad_pcb</text>
<text x="178" y="193.9">Size: A4</text>
<text x="178" y="196.6">KiCad E.D.A. 7.0.6-7.0.6~ubuntu22.04.1 + KiBot v1.6.3</text>
<text x="200" y="193.9">Date: 2020-08-08</text>
<text x="263" y="196.6">Id: 4/6</text>
<text x="263" y="193.9">Rev: 1.0</text>
</g>
<g font-size="1.7" fill="#480000">
<text x="35" y="11.7">1</text>
<text x="85" y="11.7">2</text>
<text x="135" y="11.7">3</text>
<text x="185" y="11.7">4</text>
<text x="235" y="11.7">5</text>
<text x="285" y="11.7">6</text>
<text x="10.5" y="35.7">A</text>
<text x="285.5" y="35.7">A</text>
<text x="10.5" y="85.6">B</text>
<text x="285.5" y="85.6">B</text>
<text x="10.5" y="135.7">C</text>
<text x="285.5" y="135.7">C</text>
<text x="10.5" y="185.6">D</text>
<text x="285.5" y="185.6">D</text>
<text x="35" y="199.7">1</text>
<text x="85" y="199.7">2</text>
<text x="135" y="199.7">3</text>
<text x="185" y="199.7">4</text>
<text x="235" y="199.7">5</text>
<text x="285" y="199.7">6</text>
</g>
</svg>
